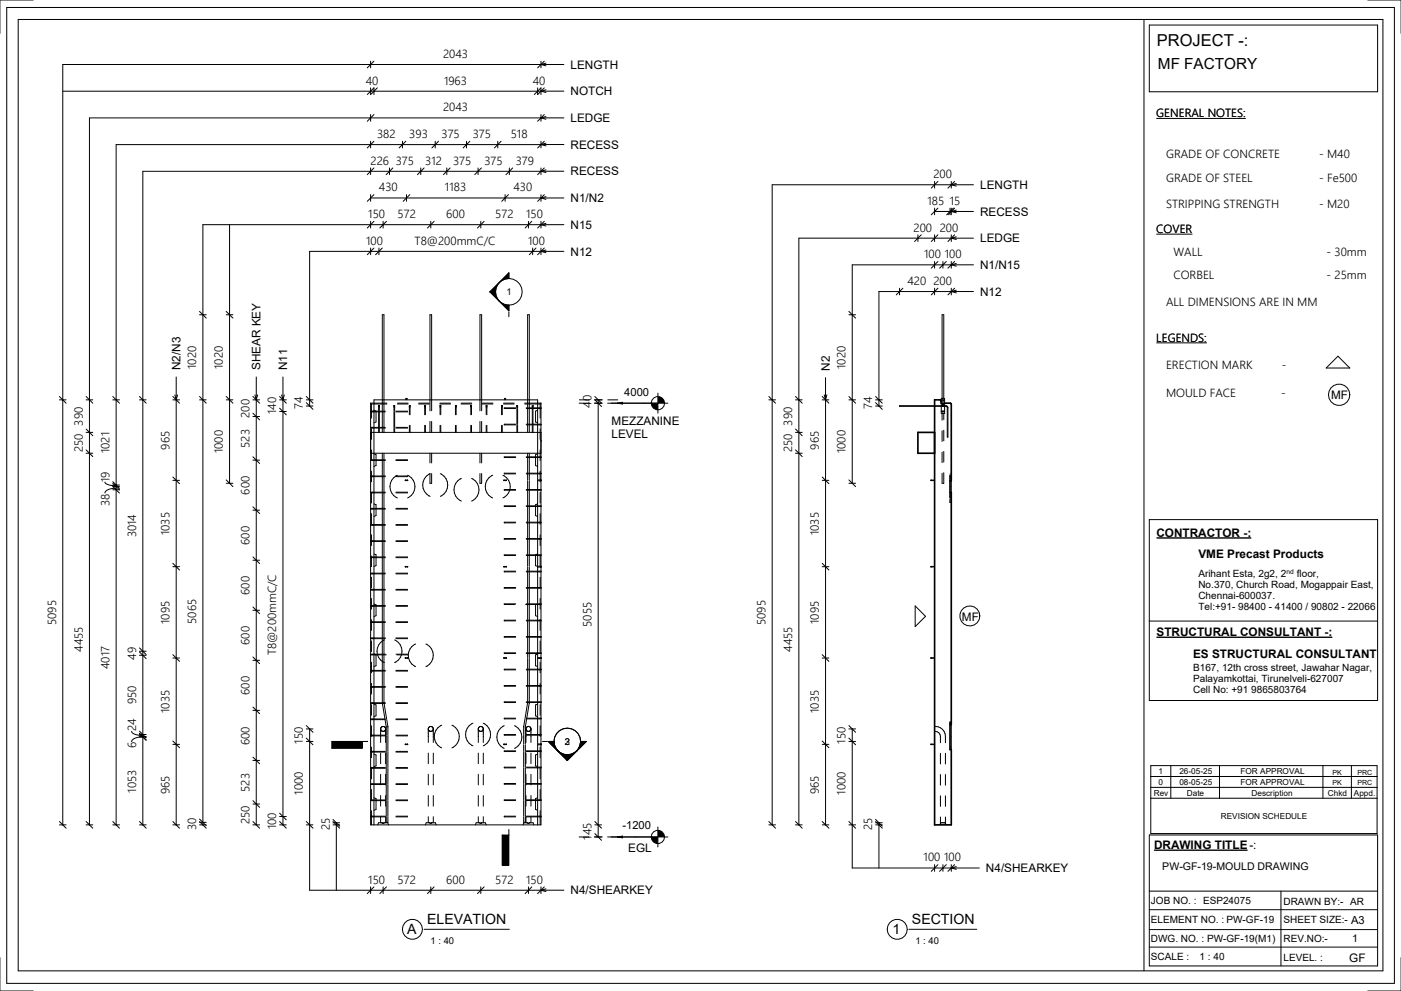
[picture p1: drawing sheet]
<svg xmlns="http://www.w3.org/2000/svg" width="420mm" height="297mm" viewBox="0 0 420 297" stroke-linecap="round" stroke-linejoin="round" font-family="sans-serif">
<g fill="#000">
<path d="M146.9 87.5l2.8-2.8-1 1.8-.1 1zM146.9 87.5h1.7l.1 1 1 1.8zM152.6 81.8v1.7l-2 .5-.9 .7zM149.7 90.3l.9 .7 2 .5v1.7zM113.5 121.7h.2zM118.1 121.7h.2zM122.8 121.6v.2zM127.4 121.6v.2zM132.1 121.6v.2zM136.7 121.6v.2zM141.3 121.6v.2zM145.9 121.6v.2z"/>
<path d="M150.5 121.6v.2zM155.1 121.6v.2zM159.6 121.7h.2zM185.1 120.9l1.5-.3v.5zM195.3 120.9h2v2a2 2 0 0 1-2-2zM197.3 118.9a2 2 0 0 1 2 2h-2zM99.6 222.3h9v2h-9zM164.4 222.3h1.7l.1 1 1.1 1.8zM170.1 226.3l1-.1 1.8-1.1-2.8 2.9zM167.3 225.1l1.8 1.1 1 .1v1.7zM174.1 222.3h1.7l-2.9 2.8 1.1-1.8zM150.6 250.3h2v9h-2z"/>
</g>
<g fill="none" stroke="#000" stroke-width=".3">
<path d="M111.1 18.3v2M112.1 18.3l-2 2M162.2 18.3v2M163.2 18.3l-2 2M163.7 18.9l-1.5 .4 1.5 .4M169.1 19.3h-150.3v228M110.1 28.3l2-2v2M111.1 26.3v2l2-2M111.1 34.3v2M112.1 34.3l-2 2M160.2 28.3l2-2v2M161.2 26.3v2l2-2"/>
<path d="M162.2 34.3v2M163.2 34.3l-2 2M163.7 26.9l-1.5 .4 1.5 .4M163.7 34.9l-1.5 .4 1.5 .4M169.1 27.3h-150.3M169.1 35.3h-142.3v212M111.1 42.3v2M111.1 50.4v2M111.1 58.4v2M112.1 58.4l-2 2M112.1 50.4l-2 2M112.1 42.3l-2 2"/>
<path d="M116.8 50.4v2M117.8 50.4l-2 2M120.7 42.3v2M121.7 42.3l-2 2M121.9 58.4v2M122.9 58.4l-2 2M126.2 50.4v2M127.2 50.4l-2 2M130.5 42.3v2M131.5 42.3l-2 2M134 50.4v2M135 50.4l-2 2"/>
<path d="M139.9 42.3v2M140.9 42.3l-2 2M143.3 50.4v2M144.3 50.4l-2 2M149.2 42.3v2M150.2 42.3l-2 2M151.5 58.4v2M152.5 58.4l-2.1 2M152.7 50.4v2M153.7 50.4l-2 2M162.2 42.3v2M162.2 50.4v2"/>
<path d="M162.2 58.4v2M163.2 58.4l-2 2M163.2 50.4l-2 2M163.2 42.3l-2 2M163.7 58.9l-1.5 .5 1.5 .4M163.7 50.9l-1.5 .4 1.5 .4M163.7 42.9l-1.5 .4 1.5 .4M169.1 43.3h-134.3v204M169.1 51.3l-126.3 .1v195.9M169.1 59.4h-58M280.2 55.4h-48.7v64.5M68.8 67.4v77.5"/>
<path d="M111.1 66.4v2M111.1 74.4v2M112.1 74.4l-2 2M112.1 66.4l-2 2M113.6 74.4v2M114.6 74.4l-2 2M114.9 66.4v2M115.9 66.4l-2 2M129.2 66.4v2M130.2 66.4l-2 2M144.2 66.4v2M145.2 66.4l-2 2"/>
<path d="M158.5 66.4v2M159.5 66.4l-2 2M159.7 74.4v2M160.7 74.4l-2 2M162.2 66.4v2M162.2 74.4v2M163.2 74.4l-2 2M163.2 66.4l-2 2M163.7 67l-1.5 .4 1.5 .4M163.7 75l-1.5 .4 1.5 .4M169.1 67.4h-108.3v179.9M169.1 75.4h-76.3v46.3"/>
<path d="M275.2 71.4h-35.7v48.5M280.2 79.4h-24.7v15M59.8 94.4h2M59.8 93.4l2 2M67.8 94.4h2M67.8 93.4l2 2M146.9 87.5l5.7 5.7v-1.7M146.9 87.5h1.7M148.6 87.5a4 4 0 0 0 4 4M152.6 83.5a4 4 0 0 1 4 4 4 4 0 0 1-4 4M152.6 83.5a4 4 0 0 0-4 4 4 4 0 0 0 4 4M152.6 83.5a4 4 0 0 0-4 4"/>
<path d="M152.6 83.5v-1.7l-5.7 5.7M152.6 93.5v1.5M269.7 87.4h-6.2v32.5M17.8 119.9h2M17.8 118.9l2 2M25.8 119.9h2M25.8 118.9l2 2M33.8 119.9h2M33.8 118.9l2 2M41.8 119.9h2M41.8 118.9l2 2M51.8 119.9h2"/>
<path d="M51.8 118.9l2 2M52.4 118.4l.4 1.5 .4-1.5M52.8 113v134.3M59.8 119.9h2M59.8 118.9l2 2M67.8 119.9h2M67.8 118.9l2 2M75.8 119.9h2M75.8 118.9l2 2M76.4 118.4l.4 1.5 .4-1.5M76.8 113v134.3M83.8 119.9h2"/>
<path d="M83.8 118.9l2 2M84.4 118.4l.4 1.5 .4-1.5M84.8 113v134.3M91.8 119.9h2M91.8 118.9l2 2M121.7 119.9v-.5h.3v.5M121.7 119.6h.3M151.3 119.6h.3M151.3 119.9v-.5h.3v.5M173.7 119.9h3M178.3 119.9h2.3M178.4 118.9l2 2"/>
<path d="M178.4 119.9l2 2M179.4 119.9v131M182.2 119.9h3M197.3 117.9v6M282.5 119.4v-25h.5v25M401.2 106.8l3.5 3.5h-7.1zM25.8 129.6h2M25.8 135.9h2M25.8 128.6l2 2M25.8 134.9l2 2M75.8 123.9l2 2M75.8 124.9h2"/>
<path d="M75.8 136.9l2 2M75.8 137.9h2M83.8 122.4l2 2M83.8 123.4h2M91.8 120.7l2 2M91.8 121.7h2M111.1 120.9l.3 .2M111.1 120.9v126.4h51.1v-126.4M111.1 120.9h4.9M111.1 129.6h51.1M111.1 135.9h51.1M111.4 121.1v4.3"/>
<path d="M111.4 128.5v3.2M111.4 134.9v3.2M111.4 121.1h4.6M112.1 123l.7 .2v3.3l-.7 .3M112.1 136.1l.7 .2v3.3l-.7 .2M113.5 121.7h.2zM113.5 123.5v4.6M113.5 128.3v1.3M113.5 121.7v1.6M113.6 121.7h-.1M113.6 121.6h.1M113.7 121.6v.1"/>
<path d="M113.7 121.7h.1M113.7 121.7v1.6M113.7 123.5v4.6M113.7 128.3v1.3M114.6 123.3v-28.9h.5v28.9M114.6 123.5v4.6M114.6 128.3v1.3M114.6 135.9v1.9M114.6 138v4.7M115.1 123.5v4.6M115.1 128.3v1.3M115.1 135.9v1.9"/>
<path d="M115.1 138v4.7M115.5 123.3l-4.4 .1 4.4 .1M115.5 128.1l-4.4 .1 4.4 .1M115.5 137.8l-4.4 .1 4.4 .1M118.1 121.7h.2zM118.1 121.7v1.6M118.1 123.5v4.6M118.1 128.3v1.3M118.1 121.7h.1M118.2 121.7h-.1M118.2 121.6v.1M118.2 121.6h.1"/>
<path d="M118.3 121.6h.1M118.3 121.7h.1M118.3 121.7v1.6M118.3 123.5v4.6M118.3 128.3v1.3M118.7 123.3h3.4v.2h-3.4M118.7 128.1h3.4v.2h-3.4M118.7 137.8h3.4v.2h-3.4M119.2 121.1h3.1M119.2 120.9h3.1M122.7 121.7v2.6M122.7 127.5v2.1"/>
<path d="M122.7 121.7h.1M122.8 121.7h-.1M122.8 121.7h.1M122.8 121.6v.2zM122.8 121.6h.1M122.9 121.6v.1M122.9 121.7h.1M122.9 121.7v2.6M122.9 127.5v2.1M125.5 121.1h3.2M125.5 120.9h3.2M127.3 121.7v2.6"/>
<path d="M127.3 127.5v2.1M127.4 121.7h-.1M127.4 121.7h.1M127.4 121.6v.1M127.4 121.6h.1M127.4 121.6v.2zM127.5 121.6h.1M127.5 121.7h.1M127.5 121.7v2.6M127.5 127.5v2.1M128.9 123.2v-28.8h.5v28.8M128.9 126.3v3.3"/>
<path d="M128.9 135.9v2.9M129.4 126.3v3.3M129.4 135.9v2.9M131.9 121.1h3.2M131.9 120.9h3.2M132 121.7v2.6M132 127.5v2.1M132 121.7h.1M132.1 121.6v.2zM132.1 121.6h-.1M132.1 121.6h.1M132.1 121.6v.1"/>
<path d="M132.1 121.7h.1M132.2 121.7h.1M132.2 121.7v2.6M132.2 127.5v2.1M136.6 121.7v2.6M136.6 127.5v2.1M136.6 121.7h.1M136.6 121.6v.1M136.6 121.6h.1M136.7 121.6v.2zM136.7 121.6h.1M136.8 121.7h.1"/>
<path d="M136.8 121.7v2.6M136.8 127.5v2.1M138.3 121.1h3.1M138.3 120.9h3.1M141.2 121.7v2.6M141.2 127.5v2.1M141.2 121.7h.1M141.2 121.6v.1M141.3 121.6v.2zM141.3 121.6h-.1M141.3 121.6h.1M141.3 121.6v.1"/>
<path d="M141.3 121.7h.1M141.4 121.7h.1M141.4 121.7v2.6M141.4 127.5v2.1M143.9 123.2v-28.8h.5v28.8M143.9 126.3v3.3M143.9 135.9v2.9M144.4 126.3v3.3M144.4 135.9v2.9M144.6 121.1h3.2M144.6 120.9h3.2M145.8 121.7v2.6"/>
<path d="M145.8 127.5v2.1M145.8 121.7h.1M145.9 121.6h-.1M145.9 121.6v.2zM145.9 121.6h.1M145.9 121.6l.1 .1M146 121.7h.1M146 121.7v2.6M146 127.5v2.1M150.4 121.7v2.6M150.4 127.5v2.1M150.4 121.7h.1"/>
<path d="M150.4 121.6v.1M150.5 121.6v.2zM150.5 121.6h.1M150.5 121.6l.1 .1M150.6 121.7h.1M150.6 121.7v2.6M150.6 127.5v2.1M151 121.1h3.2M151 120.9h3.2M154.6 122.3h-3.4v.2h3.4M154.6 127.2h-3.4v.2h3.4M154.6 137h-3.4v.2h3.4"/>
<path d="M155 121.7v.6M155 122.5v4.7M155 127.4v2.2M155 121.7h.1M155.1 121.6h-.1M155.1 121.6v.2zM155.1 121.6h.1M155.1 121.6l.1 .1M155.2 121.7h.1M155.2 121.7v.6M155.2 122.5v4.7M155.2 127.4v2.2"/>
<path d="M157.3 121.1h4.7M157.3 120.9h4.9M157.8 122.3l4.5 .1-4.5 .1M157.8 127.2l4.5 .1-4.5 .1M157.8 137l4.5 .1-4.5 .1M158.2 122.3v-27.9h.5v27.9M158.2 122.5v4.7M158.2 127.4v2.2M158.2 135.9v1.1M158.2 137.2v4.7M158.7 122.5v4.7M158.7 127.4v2.2"/>
<path d="M158.7 135.9v1.1M158.7 137.2v4.7M159.6 121.7h.2zM159.6 121.7v.6M159.6 122.5v4.7M159.6 127.4v2.2M159.6 121.7h.1M159.7 121.6l-.1 .1M159.7 121.6h.1M159.8 121.7h.1M159.8 121.7v.6M159.8 122.5v4.7"/>
<path d="M159.8 127.4v2.2M161.2 136.1l-.6 .2v3.3l.6 .2M161.2 123l-.6 .2v3.3l.6 .3M162 121.1v4.3M162 128.5v3.2M162 134.9v3.2M162.2 132.1v.2M162.2 120.9l-.2 .2M173.6 120.9h3M178.2 120.9h2.4M182.2 120.9h18.1M185.1 120.9l1.5-.3v.5z"/>
<path d="M269.7 121.6l14.2 .1 .3 .5v8.8h-.2v-8.8l-.2-.3-14.1-.1zM282.2 123.3h1M282.2 121.6l.1-2.2 .9 .2v2M282.2 121.8v2.1h1v-2.1M282.5 123.9v2.1M282.5 129.2v3.1M282.5 135.5v3.2M282.5 121.5v.1M282.5 121.4v.1M282.6 121.4h-.1M282.6 121.3l.3 .1 .1 .2M282.6 121.3v.1"/>
<path d="M282.6 121.8h.1M282.7 121.8h.1M282.7 123.3v.6M282.8 121.8h.1M283 123.9v1.9M283 129v3.2M283 135.3v3.2M31.4 144.5a2.42 2.42 0 0 0 2.4 1.1h1M33.8 144.4l2 2M33.8 145.4h2M33.8 144.9l2 2-2-.1M33.8 145.9h2"/>
<path d="M33.8 145.8l2 2M34.8 146.4a3.5 3.5 0 0 0-3.4 1.4M51.8 143l2 2M51.8 144h2M67.8 144.9h2M67.8 143.9l2 2M75.8 151.9l2 2M75.8 152.9h2M111.4 141.3v3.1M111.4 147.6v3.2M111.4 154v3.2M112.1 151.1l.7 .2v3.3l-.7 .2"/>
<path d="M114.6 142.9v4.7M114.6 147.8v4.6M114.6 152.6v4.7M114.6 157.5v4.6M115.1 142.9v4.7M115.1 147.8v4.6M115.1 152.6v4.7M115.1 157.5v4.6M115.5 142.7l-4.4 .1 4.4 .1M115.5 147.6l-4.4 .1 4.4 .1M115.5 152.4l-4.4 .1 4.4 .1M115.5 157.3l-4.4 .1 4.4 .1"/>
<path d="M118.7 142.7h3.4v.2h-3.4M118.7 147.6h3.4v.2h-3.4M118.7 152.4h3.4v.2h-3.4M118.7 157.3h3.4v.2h-3.4M119.1 142.5a3.7 3.7 0 0 0-2.2 3.4 3.7 3.7 0 0 0 2.2 3.4M121.5 143.9l.8 .2zM121.6 143.9v.2M122.2 143.9v.2M122.2 142.5a3.7 3.7 0 0 1 2.2 3.4 3.7 3.7 0 0 1-2.2 3.4M128.9 142v2.9h.5v-2.9M129 142a3.7 3.7 0 0 0-2.3 3.4 3.7 3.7 0 0 0 2.3 3.4M132 142a3.7 3.7 0 0 1 2.2 3.4 3.7 3.7 0 0 1-2.2 3.4"/>
<path d="M138.3 143.4a3.7 3.7 0 0 0-2.2 3.4 3.7 3.7 0 0 0 2.2 3.4M141.4 143.4a3.7 3.7 0 0 1 2.2 3.4 3.7 3.7 0 0 1-2.2 3.4M143.9 142v2.9h.5v-2.9M147.7 142.5a3.7 3.7 0 0 0-2.2 3.4 3.7 3.7 0 0 0 2.2 3.4M150.8 142.5a3.7 3.7 0 0 1 2.2 3.4 3.7 3.7 0 0 1-2.2 3.4M151.1 143.9l.7 .2zM151.1 143.9v.2M154.6 141.9h-3.4v.2h3.4M154.6 146.8h-3.4v.2h3.4M154.6 151.7h-3.4v.2h3.4M154.6 156.5h-3.4v.3h3.4M157.8 141.9l4.5 .1-4.5 .1"/>
<path d="M157.8 146.8l4.5 .1-4.5 .1M157.8 151.7l4.5 .1-4.5 .1M157.8 156.5l4.5 .2-4.5 .1M158.2 142.1v1.8M158.2 144.1v2.7M158.2 147v4.7M158.2 151.9v4.6M158.2 156.8v4.6M158.7 142.1v1.8M158.7 144.1v2.7M158.7 147v4.7M158.7 151.9v4.6"/>
<path d="M158.7 156.8v4.6M161.2 151.1l-.6 .2v3.3l.6 .2M161.2 143.9h1.1v.2h-1.1M162 141.3v3.1M162 147.6v3.2M162 154v3.2M162.1 143.9v.2M279.2 143.9v.2M280.2 143.9h-1.1l1.1 .2M282.5 144.1v.8h.5v-.5M282.5 141.9v2M283 141.7v1.9"/>
<path d="M283 143.7v.6M284.9 142.1h.3M284.9 143.1h.3M284.9 142.5v1.6M284.9 147.6v1.7M285.2 143.4v5M285.2 149.6h-.3v1h.3M51.8 168.9l2 2M51.8 169.9h2M75.8 167l2 2M75.8 168h2M111.4 160.3v3.2"/>
<path d="M111.4 166.7v3.2M111.4 173.1v3.1M111.4 179.4v3.2M112.1 166.1l.7 .2v3.3l-.7 .2M114.6 162.3v4.7M114.6 167.2v4.6M114.6 172v4.7M114.6 176.9v4.7M115.1 162.3v4.7M115.1 167.2v4.6M115.1 172v4.7M115.1 176.9v4.7"/>
<path d="M115.5 162.1l-4.4 .1 4.4 .1M115.5 167l-4.4 .1 4.4 .1M115.5 171.8l-4.4 .1 4.4 .1M115.5 176.7l-4.4 .1 4.4 .1M118.7 162.1h3.4v.2h-3.4M118.7 167h3.4v.2h-3.4M118.7 171.8h3.4v.2h-3.4M118.7 176.7h3.4v.2h-3.4M121.5 169.8l.8 .2zM121.6 169.8v.2M122.2 169.8v.2M151.1 169.8h.7v.2z"/>
<path d="M151.1 169.8v.2M154.6 161.4h-3.4v.2h3.4M154.6 166.3h-3.4v.2h3.4M154.6 171.2h-3.4v.2h3.4M154.6 176.1h-3.4v.2h3.4M157.8 161.4l4.5 .1-4.5 .1M157.8 166.3l4.5 .1-4.5 .1M157.8 171.2l4.5 .1-4.5 .1M157.8 176.1l4.5 .1-4.5 .1M158.2 161.6v4.7M158.2 166.5v3.3M158.2 170v1.2"/>
<path d="M158.2 171.4v4.7M158.2 176.3v4.7M158.7 161.6v4.7M158.7 166.5v3.3M158.7 170v1.2M158.7 171.4v4.7M158.7 176.3v4.7M161.2 166.1l-.6 .2v3.3l.6 .2M161.2 169.8h1.1v.2h-1.1M162 160.3v3.2M162 166.7v3.2M162 173.1v3.1"/>
<path d="M162 179.4v3.2M162.1 169.8v.2M279.2 169.8v.2M280.2 169.8h-1.1l1.1 .2M41.8 194.2l2 2M41.8 195.2h2M41.8 195.5l2 2M41.8 196.5h2M51.8 196.3l2 2M51.8 197.3h2M75.8 182l2 2M75.8 183h2"/>
<path d="M75.8 197l2 2M75.8 198h2M111.4 185.8v3.2M111.4 192.2v3.1M111.4 198.5v3.2M112.1 181.1l.7 .2v3.3l-.7 .2M112.1 196.1l.7 .2v3.3l-.7 .2M114.6 181.8v4.6M114.6 186.6v4.7M114.6 191.5v4.6M114.6 196.3v4.7M115.1 181.8v4.6"/>
<path d="M115.1 186.6v4.7M115.1 191.5v4.6M115.1 196.3v4.7M115.3 191.9a3.7 3.7 0 0 0-2.3 3.3 3.7 3.7 0 0 0 2.3 3.4M115.5 181.6l-4.4 .1 4.4 .1M115.5 186.4l-4.4 .1 4.4 .1M115.5 191.3l-4.4 .1 4.4 .1M115.6 196.1l-4.5 .1 4.7 .1M118.3 191.9a3.7 3.7 0 0 1 2.2 3.3 3.7 3.7 0 0 1-2.2 3.4M118.7 181.6h3.4v.2h-3.4M118.7 186.4h3.4v.2h-3.4M118.7 191.3h3.4v.2h-3.4"/>
<path d="M118.8 196.1h3.3v.2h-3.1M121.5 197.2l.8 .1zM121.6 197.2v.1M122.2 197.2v.1M124.6 193.1a3.7 3.7 0 0 0-2.2 3.4 3.7 3.7 0 0 0 2.2 3.3M127.7 193.1a3.7 3.7 0 0 1 2.2 3.4 3.7 3.7 0 0 1-2.2 3.3M151.1 197.2l.7 .1zM151.1 197.2v.1M154.6 181h-3.4v.2h3.2M154.6 185.9h-3.4v.2h3.4M154.6 190.8h-3.4v.2h3.4M154.6 195.7h-3.4v.2h3.4"/>
<path d="M157.8 181l4.5 .1-4.7 .1M157.8 185.9l4.5 .1-4.5 .1M157.8 190.8l4.5 .1-4.5 .1M157.8 195.7l4.5 .1-4.5 .1M158.2 181.2v4.7M158.2 186.1v4.7M158.2 191v4.7M158.2 195.9v1.2M158.2 197.4v3.2M158.7 181.2v4.7M158.7 186.1v4.7M158.7 191v4.7"/>
<path d="M158.7 195.9v1.2M158.7 197.4v3.2M161.2 181.1l-.6 .2v3.3l.6 .2M161.2 196.1l-.6 .2v3.3l.6 .2M161.2 197.1h1.1v.3h-1.1M162 185.8v3.2M162 192.2v3.1M162 198.5v3.2M162.1 197.1v.3M274.4 181.7l3.1 3.1-3.1 3.1zM279.2 197.2v.1M280.2 197.2h-1.1l1.1 .1"/>
<path d="M39.4 219.3a2.37 2.37 0 0 0 2.4 1.1l1 .1M41.8 219.2l2 2M41.8 219.8l2 2M41.8 220l2 2M75.8 212l2 2M75.8 213h2M91.8 217.5l2 2M91.8 218.5h2M92.8 218.5v48.4h76.3M111.4 204.9v3.2M111.4 211.2v3.2M111.4 217.6v3.2"/>
<path d="M112.1 211.1l.7 .2v3.3l-.7 .2M114.1 218.5l.1 .4 .7 .4M114.1 218.5v4.1M114.5 217.9a.75 .75 0 0 0 0 1.3M114.5 219.2l.4 .1M114.6 206v4.7M114.6 201.2v4.6M114.7 210.9l.7 4.6M114.9 217.8l-.4 .1M114.9 217.8l-.4 .1-.4 .6M114.9 217.8l.6 .4 .1 .3M114.9 217.8l.3 .1"/>
<path d="M115.1 206v4.7M115.1 201.2v4.6M115.2 210.9l.7 4.6M115.2 219.2l-.3 .1M115.3 217.9l.3 .6M115.5 215.7l.3 2.2v2.5M115.5 201l-4.4 .1 4.4 .1M115.5 205.8l-4.4 .1 4.4 .1M115.5 210.7l-4.4 .1 4.4 .1M115.5 215.5l-4.4 .1 4.4 .1M115.6 218.5l-.3 .7M115.6 218.5l-.3 .7-.4 .1"/>
<path d="M115.6 218.5v4.1M116 215.7l.3 2.2v2.5M118.7 201h3.4v.2h-3.4M118.7 205.8h3.4v.2h-3.4M118.7 210.7h3.4v.2h-3.4M118.7 215.5h3.4v.2h-3.4M128.4 218.5l.1 .4 .7 .4M128.4 218.5v4.1M128.4 218.5l.1 .4M128.5 218.2l-.1 .3M128.5 218.9l.7 .4M129.2 217.8l-.7 .4"/>
<path d="M129.2 217.8l-.4 .1-.4 .6M129.2 217.8l.6 .4 .1 .3M129.2 217.8l.5 .2 .2 .5M129.9 218.5l-.2 .6-.5 .2M129.9 218.5l-.4 .7-.3 .1M129.9 218.5v4.1M132.4 217.4a3.7 3.7 0 0 0-2.2 3.4 3.7 3.7 0 0 0 2.2 3.4M135.5 217.4a3.7 3.7 0 0 1 2.2 3.4 3.7 3.7 0 0 1-2.2 3.4M141.8 216.8a3.7 3.7 0 0 0-2.2 3.4 3.7 3.7 0 0 0 2.2 3.4M143.4 218.5l.1 .4 .7 .4M143.4 218.5v4.1M143.4 218.5l.1 .4"/>
<path d="M143.5 218.2l-.1 .3M143.5 218.9l.7 .4M144.2 217.8l-.7 .4M144.2 217.8l-.4 .1-.4 .6M144.2 217.8l.6 .4 .1 .3M144.2 217.8l.5 .2 .2 .5M144.9 216.8a3.7 3.7 0 0 1 2.2 3.4 3.7 3.7 0 0 1-2.2 3.4M144.9 218.5l-.2 .6-.5 .2M144.9 218.5l-.4 .7-.3 .1M144.9 218.5v4.1M151.2 217.6a3.7 3.7 0 0 0-2.2 3.4 3.7 3.7 0 0 0 2.2 3.4M154.3 217.6a3.7 3.7 0 0 1 2.2 3.4 3.7 3.7 0 0 1-2.2 3.4"/>
<path d="M154.6 200.6h-3.4v.2h3.4M154.6 205.5h-3.4v.2h3.4M154.6 210.4h-3.4v.2h3.4M154.6 215.3h-3.4v.2h3.4M157.4 215.5l-.4 2.4v2.3M157.7 218.5l.1 .4 .7 .4M157.7 218.5v4.1M157.7 218.5l.2 .6 .5 .2M157.8 200.6l4.5 .1-4.5 .1M157.8 205.5l4.5 .1-4.5 .1M157.8 210.4l4.5 .1-4.5 .1M157.8 215.3l4.5 .1-4.5 .1"/>
<path d="M157.9 215.5l-.4 2.4v2.3M158.2 210.7l-.8 4.6M158.2 210.6v.1M158.2 200.8v4.7M158.2 205.7v4.7M158.4 217.8l-.5 .2-.2 .5M158.5 217.8l-.4 .1-.4 .6M158.5 217.8l.6 .4 .1 .3M158.5 217.8l.6 .3M158.7 210.6l-.8 4.7M158.7 200.8v4.7M158.7 205.7v4.7"/>
<path d="M159.1 218.9l-.6 .4M159.1 218.2l.1 .3M159.2 218.5l-.1 .4M159.2 218.5l-.4 .7-.3 .1M159.2 218.5v4.1M161.2 211.1l-.6 .2v3.3l.6 .2M162 204.9v3.2M162 211.2v3.2M162 217.6v3.2M280.2 217.8a3 3 0 0 1 3.3 3v1.9M280.2 219.3a1.53 1.53 0 0 1 1.8 1.5v1.9M285.2 217.2v7.5"/>
<path d="M285.2 216.5h-.3v.9M41.8 220.2h2M41.8 220.8h2M41.8 221h2M42.8 220.9a3.5 3.5 0 0 0-3.4 1.4M51.8 222.2l2 2M51.8 223.2h2M75.8 227l2 2M75.8 228h2M91.8 222.3h2M91.8 221.3l2 2M108.6 222.3v2h-9v-2h10.6"/>
<path d="M111.4 224v3.1M111.4 230.3v3.2M111.4 236.7v3.2M112.1 239.2l.7 .2v3.3l-.7 .2M112.1 226.1l.7 .2v3.3l-.7 .2M114.1 225.8v3.2M114.1 232.1v3.2M114.1 238.5v3.2M115.5 220.4l-4.4 .1 4.4 .1M115.5 225.3l-4.4 .1 4.4 .1M115.5 230.1l-4.4 .1 4.4 .1M115.5 235l-4.4 .1 4.4 .1"/>
<path d="M115.5 239.8l-4.4 .1 4.4 .1M115.6 225.8v3.2M115.6 232.1v3.2M115.6 238.5v3.2M115.8 220.6v4.7M115.8 225.5v4.6M115.8 230.3v4.7M115.8 235.2v4.6M116.3 220.6v4.7M116.3 225.5v4.6M116.3 230.3v4.7M116.3 235.2v4.6"/>
<path d="M118.7 220.4h3.4v.2h-3.4M118.7 239.8h3.4v.2h-3.4M118.7 225.3h3.4v.2h-3.4M118.7 230.1h3.4v.2h-3.4M118.7 235h3.4v.2h-3.4M121.5 223.1l.8 .1zM121.6 223.1v.1M122.2 223.1v.1M128.4 225.8v3.2M128.4 232.1v3.2M128.4 238.5v3.2M129.9 225.8v3.2"/>
<path d="M129.9 232.1v3.2M129.9 238.5v3.2M143.4 225.8v3.2M143.4 232.1v3.2M143.4 238.5v3.2M144.9 225.8v3.2M144.9 232.1v3.2M144.9 238.5v3.2M151.1 223.1l.7 .1zM151.1 223.1v.1M154.6 220.2h-3.4v.2h3.4M154.6 225.1h-3.4v.2h3.4"/>
<path d="M154.6 230h-3.4v.2h3.4M154.6 234.9h-3.4v.2h3.4M154.6 239.8h-3.4v.2h3.4M157 220.4v2.6M157 223.3v1.8M157 225.3v4.7M157 230.2v4.7M157 235.1v4.7M157 240v4.7M157.5 220.4v2.6M157.5 223.3v1.8M157.5 225.3v4.7"/>
<path d="M157.5 230.2v4.7M157.5 235.1v4.7M157.5 240v4.7M157.7 225.8v3.2M157.7 232.1v3.2M157.7 238.5v3.2M157.8 220.2l4.5 .1-4.5 .1M157.8 225.1l4.5 .1-4.5 .1M157.8 230l4.5 .1-4.5 .1M157.8 234.9l4.5 .1-4.5 .1M157.8 239.8l4.5 .1-4.5 .1M159.2 225.8v3.2"/>
<path d="M159.2 232.1v3.2M159.2 238.5v3.2M161.2 226.1l-.6 .2v3.3l.6 .2M161.2 239.2l-.6 .2v3.3l.6 .2M161.2 223h1.1v.3h-1.1M162 224v3.1M162 230.3v3.2M162 236.7v3.2M162.1 223v.3M162.7 222.3h1.4M166.1 222.3a4 4 0 0 1 4-4 4 4 0 0 1 4 4M166.1 222.3a4 4 0 0 0 4 4 4 4 0 0 0 4-4"/>
<path d="M166.1 222.3a4 4 0 0 0 4 4M166.1 222.3h-1.7l5.7 5.7M170.1 226.3v1.7M174.1 222.3a4 4 0 0 1-4 4M174.1 222.3h1.7l-5.7 5.7M279.2 223.1v.1M280.2 223.1h-1.1l1.1 .1M282 225.8v3.2M282 232.2v3.2M282 238.6v3.2M283.5 225.8v3.2M283.5 232.2v3.2"/>
<path d="M283.5 238.6v3.2M284.9 224h.3M284.9 224.6v.1M17.8 247.3h2M17.8 246.3l2 2M25.8 247.3h2M25.8 246.3l2 2M33.8 247.3h2M33.8 246.3l2 2M41.8 247.3h2M41.8 246.3l2 2M51.8 247.3h2"/>
<path d="M51.8 246.3l2 2M59.8 246.5h2M59.8 247.3h2M59.8 245.5l2 2M59.8 246.3l2 2M75.8 247.3h2M75.8 240l2 2M75.8 241h2M75.8 246.3l2 2M83.8 247.3h2M83.8 243.8l2 2M83.8 244.8h2"/>
<path d="M83.8 246.3l2 2M91.8 247.3h2M91.8 246.3l2 2M99.8 246.7h2M99.8 247.3h2M99.8 245.7l2 2M99.8 246.3l2 2M100.8 246.7v20.2M111.4 243v4.3M112.1 247.3v-127.4h49.1v127.4M113.3 247.3l.2-.6 1.4 .1 1.4-.1 .2 .6M114.1 244.9v1.8"/>
<path d="M115.5 244.7l-4.4 .1 4.4 .1M115.6 244.9v1.8M115.8 244.9v1.6h.5v-1.6M115.8 240v4.7M116.3 240v4.7M118.7 244.7h3.4v.2h-3.4M127.5 247.3l.3-.6 1.4 .1 1.3-.1 .3 .6M128.4 244.9v1.8M129.9 244.9v1.8M142.5 247.3l.3-.6 1.4 .1 1.3-.1 .3 .6M143.4 244.9v1.8M144.9 244.9v1.8"/>
<path d="M152.6 248.7v10.6h-2v-9h2M154.6 244.7h-3.4v.2h3.4M156.8 247.3l.3-.6 1.4 .1 1.3-.1 .3 .6M157 244.9v1.6h.5v-1.6M157.7 244.9v1.8M157.8 244.7l4.5 .1-4.5 .1M159.2 244.9v1.8M162 243v4.3M173.6 250.9h3M178.2 250.9h2.4M178.4 247.3h2M178.4 246.3l2 2"/>
<path d="M178.4 249.9l2 2M182.2 250.9h2.9M255.5 247.3v12.9h24.7M263.5 247.3v12.9M281.8 247.3l.2-.6h1.4l.3 .6M282 244.9v1.9M283.5 244.9v1.9M111.1 265.9v2M112.1 265.9l-2 2M114.9 265.9v2M115.9 265.9l-2 2M129.2 265.9v2"/>
<path d="M130.2 265.9l-2 2M144.2 265.9v2M145.2 265.9l-2 2M158.5 265.9v2M159.5 265.9l-2 2M162.2 265.9v2M163.2 265.9l-2 2M163.7 266.5l-1.5 .4 1.5 .4"/>
<circle cx="401.5" cy="118.4" r="3.2"/>
<circle cx="197.3" cy="120.9" r="2"/>
<circle cx="282.7" cy="120" r=".26"/>
<circle cx="290.8" cy="184.7" r="3"/>
</g>
<path d="M280.2 119.9h1.8l.2 1h2.8l.2 .2v23h-.3v3.5h.3v69.6h-.3v7.5h.3v22.6h-5zM280.2 129.6h-5v6.3h5" fill="none" stroke="#000" stroke-width=".5"/>
<path d="M187.2 115.5h7.4v3.8h-7.4z" fill="#fff"/>
<g fill="none" stroke="#000" stroke-width=".3">
<path d="M183.3 250.9h17M185.1 250.9l1.5-.2v.5zM197.3 247.9v6"/>
<circle cx="197.3" cy="250.9" r="2"/>
</g>
<path d="M185.1 250.9l1.5-.2v.5zM195.3 250.9h2v2a2 2 0 0 1-2-2zM197.3 248.9a2 2 0 0 1 2 2h-2z" fill="#000"/>
<path d="M186.6 245.5h8.6v3.9h-8.6z" fill="#fff"/>
<path d="M99.6 222.3h9v2h-9zM164.4 222.3h1.7l.1 1 1.1 1.8zM170.1 226.3l1-.1 1.8-1.1-2.8 2.9zM167.3 225.1l1.8 1.1 1 .1v1.7zM174.1 222.3h1.7l-2.9 2.8 1.1-1.8z" fill="#000"/>
<g fill="none" stroke="#000" stroke-width=".3">
<path d="M2 2.2h416.1v292.6h-416.1zM5.5 5.8h409.2v285.3h-409.2zM10 0h-10v10M343 5.8v285.3M344.6 7.5h68.5v20h-68.5zM410.1 0h10v10M280.2 54.4v2M280.2 55.4h11.7M281.2 54.4l-2 2M285.2 54.4v2M286.2 54.4l-2 2M286.7 55l-1.5 .4 1.5 .4"/>
<path d="M275.2 71.4h10M275.2 70.4v2M276.2 70.4l-2 2M280.2 62.4v2M280.2 70.4v2M280.2 78.4v2M280.2 63.4h11.7M281.2 78.4l-2 2M281.2 70.4l-2 2M281.2 62.4l-2 2M282.7 78.4v2M283.7 78.4l-2 2"/>
<path d="M284.9 62.4v2M285.2 71.4l1.5 .4M285.2 71.4h6.7M285.2 62.4v2M285.2 70.4v2M285.2 78.4v2M285.9 62.4l-2 2M286.2 78.4l-2 2M286.2 70.4l-2 2M286.2 62.4l-2 2M286.7 71l-1.5 .4M286.7 79l-1.5 .4 1.5 .4"/>
<path d="M286.7 63l-1.5 .4 1.5 .4M291.9 79.4h-11.7M254.5 93.4l2 2M254.5 94.4h2M255.5 94.4v50.5M269.7 86.4v2M270.7 86.4l-2 2M280.2 86.4v2M281.2 86.4l-2 2M285.2 86.4v2M286.2 86.4l-2 2M286.7 87l-1.5 .4 1.5 .4"/>
<path d="M291.9 87.4h-22.2M230.5 119.9h2M230.5 118.9l2 2M231.5 119.9v127.4M238.5 119.9h2M238.5 118.9l2 2M239.5 119.9v127.4M246.5 119.9h2M246.5 118.9l2 2M247.1 118.4l.4 1.5 .4-1.5M247.5 113.2v134.1M254.5 119.9h2"/>
<path d="M254.5 118.9l2 2M262.5 118.9l2 2M262.5 119.9h2M263.5 119.9v1.8M238.5 128.6l2 2M238.5 129.6h2M238.5 134.9l2 2M238.5 135.9h2M262.5 120.7l2 2M262.5 121.7h2M246.5 143l2 2M246.5 144h2"/>
<path d="M254.5 143.9l2 2M254.5 144.9h2M344.6 155.8h68.5v54.2h-68.5zM246.5 168.9l2 2M246.5 169.9h2M246.5 196.3l2 2M246.5 197.3h2M344.6 186.2h68.5M254.5 217.5l2 2M254.5 218.5h2M255.5 218.5v28.8M108.6 222.3v2h-9v-2h10.6"/>
<path d="M162.7 222.3h1.4M166.1 222.3a4 4 0 0 1 4-4 4 4 0 0 1 4 4M166.1 222.3a4 4 0 0 0 4 4 4 4 0 0 0 4-4M166.1 222.3a4 4 0 0 0 4 4M166.1 222.3h-1.7l5.7 5.7M170.1 226.3v1.7M174.1 222.3a4 4 0 0 1-4 4M174.1 222.3h1.7l-5.7 5.7M246.5 222.2l2 2M246.5 223.2h2M254.5 222.3h2M254.5 221.3l2 2"/>
<path d="M230.5 247.3h2M230.5 246.3l2 2M238.5 247.3h2M238.5 246.3l2 2M246.5 246.3l2 2M246.5 247.3h2M254.5 247.3h2M254.5 246.3l2 2M262.5 247.3h2M262.5 245.7l2 2M262.5 246.7h2M262.5 246.3l2 2"/>
<path d="M263.5 246.7v.6M280.2 259.2v2M281.2 259.2l-2 2M282.7 259.2v2M283.7 259.2l-2 2M285.2 259.2v2M286.2 259.2l-2 2M286.7 259.8l-1.5 .4 1.5 .4M344.6 250.3h68.5v39.3h-68.5zM293.6 260.2h-13.4M344.6 272.7h68.5M344.6 267.2h68.5"/>
<path d="M344.6 278.7h68.5M384.1 267.2v22.4M0 287.1v10h10M344.6 283.9h68.5M420.1 287.1v10h-10"/>
</g>
<g fill="#fff">
<path d="M346.9 9.5h27.5v5.4h-27.5z"/>
<path d="M405.1 273.8h4.1v3.9h-4.1z"/>
<path d="M346.8 187.4h51.8v4.1h-51.8z"/>
<path d="M357.7 193.9h54.2v4.1h-54.2z"/>
<path d="M346 251.2h27.6v4.2h-27.6z"/>
<path d="M373.6 251.2h1v4.2h-1z"/>
<path d="M374.6 251.2h2.2v4.2h-2.2z"/>
<path d="M346.8 157.6h27.9v4.1h-27.9z"/>
<path d="M359.3 164.1h37.3v4.1h-37.3z"/>
<path d="M359.7 285.1h7.5v3.3h-7.5z"/>
<path d="M405.5 279.4h1.7v3.7h-1.7z"/>
<path d="M367.7 274.1h14.3v3.3h-14.3z"/>
<path d="M347.2 16.6h29.6v5.1h-29.6z"/>
<path d="M348.5 258h44.2v3.6h-44.2z"/>
<path d="M361.9 279.8h20.4v3.3h-20.4z"/>
<path d="M404.8 268.8h4.1v3.3h-4.1z"/>
<path d="M360.7 268.5h14.3v3.3h-14.3z"/>
</g>
<path d="M346.8 161.3h28.4M346.8 191h52.7M346 254.9h28.1" fill="none" stroke="#000" stroke-width=".41"/>
<g fill="none" stroke="#000" stroke-width=".3">
<path d="M346.7 35.5h26.8M346.7 70.2h10.8M346.7 102.8h15.2M345 229.5h67.9v20.4h-67.9zM345 232.8h67.9M345 236h67.9M345 239.3h67.9M351.1 229.5v9.8M365.7 229.5v9.8M396.7 229.5v9.8M405.2 229.5v9.8M127.2 278.6h25.5"/>
<path d="M272.5 278.6h20.4"/>
<circle cx="123.7" cy="278.6" r="3"/>
<circle cx="269" cy="278.6" r="3"/>
</g>
<text font-size="4.9" x="346.9" y="13.9">PROJECT -:</text>
<text font-size="4.6" x="347.2" y="20.7">MF FACTORY</text>
<g font-size="4.2">
<text x="122.1" y="280.1">A</text>
<text x="128.1" y="276.9">ELEVATION</text>
<text x="267.7" y="280.1">1</text>
<text x="273.4" y="276.9">SECTION</text>
</g>
<g font-size="3.5">
<text x="132.8" y="17.4">2043</text>
<text x="171.1" y="20.6">LENGTH</text>
<text x="109.7" y="25.4">40</text>
<text x="133.1" y="25.4">1963</text>
<text x="159.8" y="25.4">40</text>
<text x="171.1" y="28.6">NOTCH</text>
<text x="132.8" y="33.4">2043</text>
<text x="346.7" y="35.2">GENERAL NOTES:</text>
<text x="113" y="41.4">382</text>
<text x="122.7" y="41.4">393</text>
<text x="132.4" y="41.4">375</text>
<text x="141.8" y="41.4">375</text>
<text x="153.2" y="41.4">518</text>
<text x="171.1" y="36.6">LEDGE</text>
<text x="171.1" y="44.6">RECESS</text>
<text x="349.6" y="47.3">GRADE OF CONCRETE</text>
<text x="395.5" y="47.3">- M40</text>
<text x="111.1" y="49.4">226</text>
<text x="118.7" y="49.4">375</text>
<text x="127.5" y="49.4">312</text>
<text x="135.8" y="49.4">375</text>
<text x="145.2" y="49.4">375</text>
<text x="154.7" y="49.4">379</text>
<text x="171.1" y="52.6">RECESS</text>
<text x="279.9" y="53.4">200</text>
<text x="113.6" y="57.4">430</text>
<text x="133.4" y="57.4">1183</text>
<text x="153.9" y="57.4">430</text>
<text x="293.9" y="56.6">LENGTH</text>
<text x="349.6" y="54.6">GRADE OF STEEL</text>
<text x="395.5" y="54.6">- Fe500</text>
<text x="110.4" y="65.4">150</text>
<text x="119.2" y="65.4">572</text>
<text x="133.8" y="65.4">600</text>
<text x="148.5" y="65.4">572</text>
<text x="157.8" y="65.4">150</text>
<text x="171.1" y="60.6">N1/N2</text>
<text x="278.1" y="61.4">185</text>
<text x="284.8" y="61.4">15</text>
<text x="293.9" y="64.6">RECESS</text>
<text x="349.6" y="62.3">STRIPPING STRENGTH</text>
<text x="395.5" y="62.3">- M20</text>
<text x="171.1" y="68.6">N15</text>
<text x="273.9" y="69.4">200</text>
<text x="281.8" y="69.4">200</text>
<text x="346.7" y="69.9">COVER</text>
<text x="109.8" y="73.4">100</text>
<text x="124.3" y="73.4">T8@200mmC/C</text>
<text x="158.4" y="73.4">100</text>
<text x="171.1" y="76.6">N12</text>
<text x="277.1" y="77.4">100</text>
<text x="283.3" y="77.4">100</text>
<text x="293.9" y="72.7">LEDGE</text>
<text x="351.8" y="76.8">WALL</text>
<text x="397.8" y="76.8">- 30mm</text>
<text x="293.9" y="80.6">N1/N15</text>
<text x="351.8" y="83.5">CORBEL</text>
<text x="397.8" y="83.5">- 25mm</text>
<text x="272.1" y="85.4">420</text>
<text x="279.9" y="85.4">200</text>
<text x="293.9" y="88.6">N12</text>
<text x="349.6" y="91.6">ALL DIMENSIONS ARE IN MM</text>
<text x="346.7" y="102.5">LEGENDS:</text>
<text x="54.1" y="111" transform="rotate(-90 54.1 111)">N2/N3</text>
<text x="58.8" y="110.6" transform="rotate(-90 58.8 110.6)">1020</text>
<text x="66.8" y="110.6" transform="rotate(-90 66.8 110.6)">1020</text>
<text x="78.1" y="111" transform="rotate(-90 78.1 111)">SHEAR KEY</text>
<text x="86.1" y="111" transform="rotate(-90 86.1 111)">N11</text>
<text x="248.8" y="111.2" transform="rotate(-90 248.8 111.2)">N2</text>
<text x="253.5" y="110.6" transform="rotate(-90 253.5 110.6)">1020</text>
<text x="349.6" y="110.8">ERECTION MARK</text>
<text x="384.3" y="110.8">-</text>
<text x="349.6" y="119.1">MOULD FACE</text>
<text x="384.2" y="119.1">-</text>
<text x="399.1" y="119.7">MF</text>
<text x="74.8" y="125.2" transform="rotate(-90 74.8 125.2)">200</text>
<text x="82.8" y="124.2" transform="rotate(-90 82.8 124.2)">140</text>
<text x="90.9" y="122.7" transform="rotate(-90 90.9 122.7)">74</text>
<text x="177.4" y="122.3" transform="rotate(-90 177.4 122.3)">40</text>
<text x="261.5" y="122.7" transform="rotate(-90 261.5 122.7)">74</text>
<text x="24.8" y="127.6" transform="rotate(-90 24.8 127.6)">390</text>
<text x="183.4" y="127.3">MEZZANINE</text>
<text x="183.4" y="131.3">LEVEL</text>
<text x="237.5" y="127.6" transform="rotate(-90 237.5 127.6)">390</text>
<text x="24.8" y="135.6" transform="rotate(-90 24.8 135.6)">250</text>
<text x="32.8" y="135.9" transform="rotate(-90 32.8 135.9)">1021</text>
<text x="50.8" y="134.8" transform="rotate(-90 50.8 134.8)">965</text>
<text x="66.8" y="135.9" transform="rotate(-90 66.8 135.9)">1000</text>
<text x="74.8" y="134.3" transform="rotate(-90 74.8 134.3)">523</text>
<text x="237.5" y="135.6" transform="rotate(-90 237.5 135.6)">250</text>
<text x="245.5" y="134.8" transform="rotate(-90 245.5 134.8)">965</text>
<text x="253.5" y="135.9" transform="rotate(-90 253.5 135.9)">1000</text>
<text x="32.8" y="144.5" transform="rotate(-90 32.8 144.5)">19</text>
<text x="74.8" y="148.3" transform="rotate(-90 74.8 148.3)">600</text>
<text x="32.8" y="151.6" transform="rotate(-90 32.8 151.6)">38</text>
<text x="40.8" y="161.1" transform="rotate(-90 40.8 161.1)">3014</text>
<text x="50.8" y="160.5" transform="rotate(-90 50.8 160.5)">1035</text>
<text x="245.5" y="160.5" transform="rotate(-90 245.5 160.5)">1035</text>
<text x="346.8" y="160.9">CONTRACTOR -:</text>
<text x="74.8" y="163.3" transform="rotate(-90 74.8 163.3)">600</text>
<text x="359.3" y="167.3">VME Precast Products</text>
<text x="74.8" y="178.3" transform="rotate(-90 74.8 178.3)">600</text>
<text x="16.8" y="187.4" transform="rotate(-90 16.8 187.4)">5095</text>
<text x="50.8" y="187.1" transform="rotate(-90 50.8 187.1)">1095</text>
<text x="58.8" y="187" transform="rotate(-90 58.8 187)">5065</text>
<text x="177.4" y="187.9" transform="rotate(-90 177.4 187.9)">5055</text>
<text x="229.5" y="187.4" transform="rotate(-90 229.5 187.4)">5095</text>
<text x="245.5" y="187.1" transform="rotate(-90 245.5 187.1)">1095</text>
<text x="288.4" y="186">MF</text>
<text x="346.8" y="190.7">STRUCTURAL CONSULTANT -:</text>
<text x="24.8" y="195.4" transform="rotate(-90 24.8 195.4)">4455</text>
<text x="40.8" y="197.8" transform="rotate(-90 40.8 197.8)">49</text>
<text x="74.8" y="193.3" transform="rotate(-90 74.8 193.3)">600</text>
<text x="82.8" y="196.4" transform="rotate(-90 82.8 196.4)">T8@200mmC/C</text>
<text x="237.5" y="195.4" transform="rotate(-90 237.5 195.4)">4455</text>
<text x="357.7" y="197.1">ES STRUCTURAL CONSULTANT</text>
<text x="32.8" y="200.6" transform="rotate(-90 32.8 200.6)">4017</text>
<text x="74.8" y="208.3" transform="rotate(-90 74.8 208.3)">600</text>
<text x="40.8" y="211.2" transform="rotate(-90 40.8 211.2)">950</text>
<text x="50.8" y="213.7" transform="rotate(-90 50.8 213.7)">1035</text>
<text x="245.5" y="213.7" transform="rotate(-90 245.5 213.7)">1035</text>
<text x="40.8" y="219.3" transform="rotate(-90 40.8 219.3)">24</text>
<text x="40.8" y="224.2" transform="rotate(-90 40.8 224.2)">6</text>
<text x="74.8" y="223.3" transform="rotate(-90 74.8 223.3)">600</text>
<text x="90.9" y="223" transform="rotate(-90 90.9 223)">150</text>
<text x="253.5" y="223" transform="rotate(-90 253.5 223)">150</text>
<text x="40.8" y="237.7" transform="rotate(-90 40.8 237.7)">1053</text>
<text x="50.8" y="238.1" transform="rotate(-90 50.8 238.1)">965</text>
<text x="74.8" y="237.4" transform="rotate(-90 74.8 237.4)">523</text>
<text x="90.9" y="238.3" transform="rotate(-90 90.9 238.3)">1000</text>
<text x="245.5" y="238.1" transform="rotate(-90 245.5 238.1)">965</text>
<text x="253.5" y="238.3" transform="rotate(-90 253.5 238.3)">1000</text>
<text x="58.8" y="248.8" transform="rotate(-90 58.8 248.8)">30</text>
<text x="74.8" y="247" transform="rotate(-90 74.8 247)">250</text>
<text x="82.8" y="248.6" transform="rotate(-90 82.8 248.6)">100</text>
<text x="98.9" y="248.9" transform="rotate(-90 98.9 248.9)">25</text>
<text x="177.4" y="251.7" transform="rotate(-90 177.4 251.7)">145</text>
<text x="261.5" y="248.9" transform="rotate(-90 261.5 248.9)">25</text>
<text x="188.4" y="255.5">EGL</text>
<text x="346" y="254.5">DRAWING TITLE</text>
<text x="374.6" y="254.5">-:</text>
<text x="276.9" y="258.2">100</text>
<text x="283.1" y="258.2">100</text>
<text x="295.6" y="261.5">N4/SHEARKEY</text>
<text x="110.4" y="264.9">150</text>
<text x="119.2" y="264.9">572</text>
<text x="133.8" y="264.9">600</text>
<text x="148.5" y="264.9">572</text>
<text x="157.8" y="264.9">150</text>
<text x="171.1" y="268.1">N4/SHEARKEY</text>
<text x="404.6" y="288.4">GF</text>
</g>
<g font-size="3.4">
<text x="187.2" y="118.6">4000</text>
<text x="186.6" y="248.6">-1200</text>
<text x="405.1" y="276.9">A3</text>
</g>
<g font-size="3.2">
<text x="348.5" y="260.9">PW-GF-19-MOULD DRAWING</text>
<text x="405.5" y="282.4">1</text>
</g>
<g font-size="3">
<text x="359.3" y="172.9">Arihant Esta, 2g2, 2</text>
<text x="388.8" y="172.9">floor,</text>
<text x="359.3" y="176.2">No.370, Church Road, Mogappair East,</text>
<text x="359.3" y="179.5">Chennai-600037.</text>
<text x="359.3" y="182.8">Tel:+91- 98400 - 41400 / 90802 - 22066</text>
<text x="357.7" y="201.1">B167, 12th cross street, Jawahar Nagar,</text>
<text x="357.7" y="204.4">Palayamkottai, Tirunelveli-627007</text>
<text x="357.7" y="207.8">Cell No: +91 9865803764</text>
<text x="345.1" y="270.9">JOB NO. :</text>
<text x="360.7" y="271.1">ESP24075</text>
<text x="384.8" y="271.4">DRAWN BY:-</text>
<text x="404.8" y="271.4">AR</text>
<text x="345.1" y="276.8">ELEMENT NO. :</text>
<text x="367.7" y="276.8">PW-GF-19</text>
<text x="384.8" y="276.8">SHEET SIZE:-</text>
<text x="345.1" y="282.4">DWG. NO. :</text>
<text x="345.1" y="287.7">SCALE :</text>
<text x="359.7" y="287.7">1 : 40</text>
<text x="361.9" y="282.4">PW-GF-19(M1)</text>
<text x="384.8" y="282.4">REV.NO:-</text>
<text x="384.8" y="288">LEVEL. :</text>
</g>
<g font-size="2.8">
<text x="151.8" y="88.4">1</text>
<text x="169.4" y="223.2">2</text>
<text x="169.4" y="223.2">3</text>
<text x="129.1" y="283.1">1 : 40</text>
<text x="274.5" y="283.1">1 : 40</text>
</g>
<g font-size="2.5">
<text x="347.4" y="232">1</text>
<text x="353.6" y="232">26-05-25</text>
<text x="372" y="232">FOR APPROVAL</text>
<text x="345.9" y="238.6">Rev</text>
<text x="347.4" y="235.3">0</text>
<text x="353.6" y="235.3">08-05-25</text>
<text x="355.9" y="238.6">Date</text>
<text x="372" y="235.3">FOR APPROVAL</text>
<text x="375.3" y="238.6">Description</text>
<text x="398.2" y="238.6">Chkd</text>
<text x="406" y="238.6">Appd.</text>
<text x="366" y="245.4">REVISION SCHEDULE</text>
</g>
<g font-size="2.1">
<text x="399.5" y="232.2">PK</text>
<text x="407" y="232.2">PRC</text>
<text x="399.5" y="235.2">PK</text>
<text x="407" y="235.2">PRC</text>
</g>
<text font-size="2" x="385.7" y="172">nd</text>
</svg>
